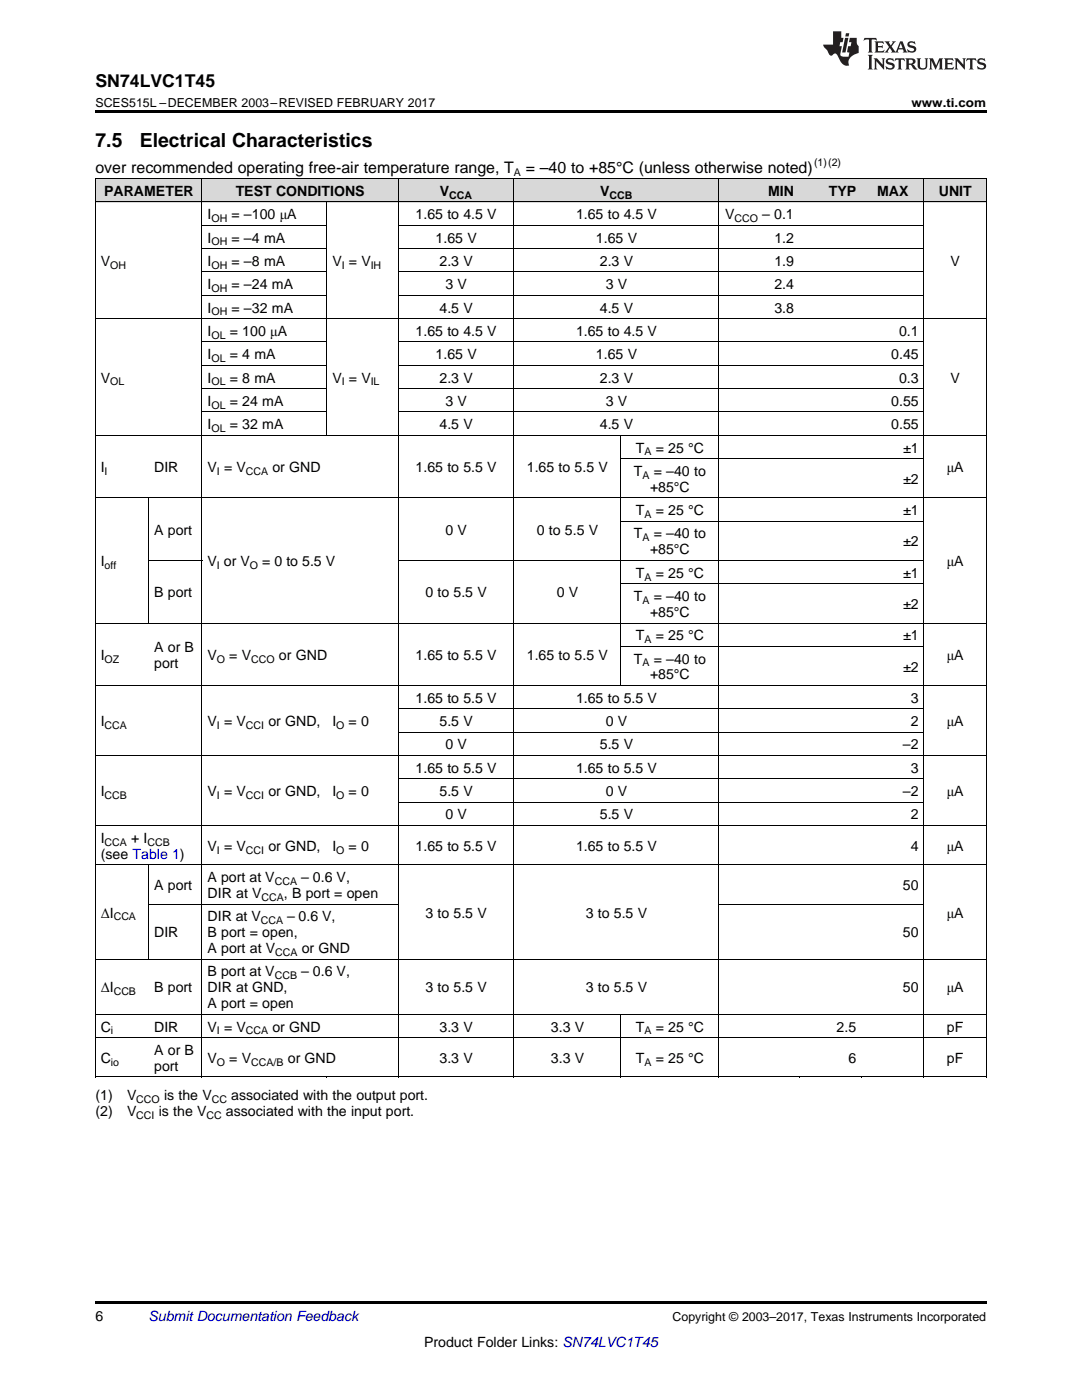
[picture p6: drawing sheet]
<svg xmlns="http://www.w3.org/2000/svg" width="216mm" height="279mm" viewBox="0 0 216 279" stroke-linecap="round" stroke-linejoin="round" font-family="sans-serif">
<g fill="#d8d8d8">
<path d="M19 35.7h10.7v4.7h-10.7z"/>
<path d="M29.7 35.7h10.7v4.7h-10.7z"/>
<path d="M40.4 35.7h24.9v4.7h-24.9z"/>
<path d="M65.3 35.7h14.2v4.7h-14.2z"/>
<path d="M79.5 35.7h23.1v4.7h-23.1z"/>
<path d="M102.6 35.7h21.3v4.7h-21.3z"/>
<path d="M123.9 35.7h19.6v4.7h-19.6z"/>
<path d="M143.5 35.7h16v4.7h-16z"/>
<path d="M159.5 35.7h12.4v4.7h-12.4z"/>
<path d="M171.9 35.7h12.5v4.7h-12.5z"/>
<path d="M184.4 35.7h12.4v4.7h-12.4z"/>
</g>
<g fill="#000">
<path d="M19 22h177.8v.5h-177.8zM19 214.9l.2 .1zM40.3 214.9l.1 .1zM65.2 214.9l.1 .1zM79.4 214.9l.1 .1zM102.5 214.9l.1 .1zM123.8 214.9l.1 .1zM143.4 214.9l.1 .1zM159.4 214.9l.1 .1zM171.8 214.9l.1 .1zM184.3 214.9l.1 .1zM196.7 214.9l.1 .1z"/>
<path d="M19 259.7h177.8v.5h-177.8z"/>
</g>
<g fill="none" stroke="#000" stroke-width=".2">
<path d="M19 35.6l177.8 .1v179.3M19.1 35.7v179.3M40.3 35.7v179.3M79.4 35.7v179.3M102.5 35.7v179.3M143.5 35.7v179.3M184.3 35.7v179.3M19 40.3h177.8M40.4 58.9h24.8M40.4 54.3h24.8M40.4 49.6h24.8M40.4 45h24.8"/>
<path d="M65.2 40.3v46.6M79.5 58.9h104.9M79.5 54.3h104.9M79.5 49.6h104.9M79.5 45h104.9M19 63.6h177.8M40.4 77.6h24.8M40.4 72.9h24.8M40.4 68.2h24.8M79.5 77.6h104.9M79.5 72.9h104.9M79.5 68.2h104.9"/>
<path d="M19 99.4h177.8M19 86.9h177.8M29.7 99.4v25M40.4 82.2h24.8M79.5 82.2h104.9M123.9 86.9v50M123.9 91.5h60.5M29.7 111.8h10.7M79.5 111.8h104.9M123.9 116.5h60.5M123.9 104h60.5M19 136.8h177.8"/>
<path d="M19 124.3h177.8M123.9 129h60.5M19 150.8h177.8M79.5 155.5h104.9M79.5 146.1h104.9M79.5 141.5h104.9M19 172.6h177.8M19 164.8h177.8M29.7 172.6v18.9M79.5 160.1h104.9M19 191.4h177.8M29.7 180.4h49.7"/>
<path d="M143.5 180.4h40.9M19 214.9h177.8M19 207.1h177.8M19 202.4h177.8M123.9 202.5v12.5"/>
</g>
<g fill="#231f20">
<path d="M172.5 7.6l-.1 .5 .4-.2h.6v.1v2.1l-.2 .4h.9l-.2-.4v-2.1l.1-.1h.5l.5 .2-.2-.5zM174.5 8.3l.2 .3v1.5l-.2 .4h1.8l.2-.6a1.04 1.04 0 0 1-1.3 .2v-.7h.6l.3 .2v-.6l-.3 .2h-.6v-.6l.8-.1 .4 .3-.2-.5zM176.5 8.3l.9 1.1-.9 1.1h.8l-.2-.2 .4-.7 .5 .7-.2 .2h1.5l-.2-.2 .2-.4h.9l.1 .4-.2 .2h1l-.3-.3-.7-1.9h-.5l-.9 2-.8-1 .9-1h-.8l.1 .3-.4 .5-.3-.6 .1-.2zM179.7 8.6l.4 1h-.7zM181.3 8.4a.63 .63 0 0 0-.2 .7 .63 .63 0 0 0 .6 .4l.6 .2 .1 .2a.75 .75 0 0 1-.7 .4 .75 .75 0 0 1-.6-.5l.1 .7 .1-.1a1.11 1.11 0 0 0 1.5-.6 1.13 1.13 0 0 0-1.2-.8l-.1-.4a1.04 1.04 0 0 1 1.2 .2l-.2-.5-.2 .1-.4-.2zM173.2 10.9l.2 .4v2.2l-.2 .4h1l-.3-.4v-2.2l.3-.4zM174.3 11.6l.3 .4v1.5l-.3 .4h.8l-.2-.4v-1.3l1.5 1.7v-1.9l.2-.4h-.7l.2 .4v.9l-1.1-1.3zM177 11.8a.62 .62 0 0 0-.2 .7 .62 .62 0 0 0 .6 .4l.6 .1 .1 .3a.76 .76 0 0 1-.7 .3 .76 .76 0 0 1-.7-.4l.2 .7 .1-.1a1.11 1.11 0 0 0 1.5-.6 1.13 1.13 0 0 0-1.2-.8l-.1-.4a1.04 1.04 0 0 1 1.2 .2l-.2-.6-.2 .1-.5-.1zM178.7 11.6l-.2 .6a.61 .61 0 0 1 .8-.3v1.6l-.2 .4h.9l-.2-.4v-1.6a.63 .63 0 0 1 .7 .3l-.1-.6zM180.6 11.6l.3 .4v1.5l-.3 .4h1l-.2-.2-.1-.8 .6 .2a.76 .76 0 0 0 1.2 .7l-1-1a.58 .58 0 0 0 .6-.5 .58 .58 0 0 0-.5-.6zM181.4 11.9h.1a.45 .45 0 0 1 .5 .1 .45 .45 0 0 1 .1 .5l-.8 .2zM182.9 11.6l.2 .2a2.17 2.17 0 0 0 .3 1.9 .99 .99 0 0 0 1.6-.6v-1.1l.2-.4h-.7l.2 .2a1.92 1.92 0 0 1-.2 1.8 .6 .6 0 0 1-.9-.5v-1.1l.2-.4zM185.4 11.6l.2 .4v1.5l-.2 .4h.7l-.2-.4v-1.4l.8 1.8 .8-1.8v1.4l-.2 .4h.9l-.2-.4v-1.5l.2-.4h-.8l-.6 1.5-.6-1.5zM188.4 11.6l.2 .4v1.5l-.2 .4h1.8l.1-.6a1.04 1.04 0 0 1-1.2 .1v-.6h.5l.4 .2v-.6l-.4 .2h-.5v-.7h.8l.3 .3-.1-.6zM190.5 11.6l.2 .4v1.5l-.2 .4h.7l-.2-.4v-1.3l1.5 1.7v-1.9l.2-.4h-.7l.2 .4v.9l-1.1-1.3zM192.9 11.6l-.1 .6a.61 .61 0 0 1 .7-.3l.1 1.6-.3 .4h1l-.3-.4 .1-1.6a.63 .63 0 0 1 .7 .3l-.1-.6zM195.2 11.8a.62 .62 0 0 0-.2 .7 .62 .62 0 0 0 .6 .4l.6 .1 .1 .3a.76 .76 0 0 1-.7 .3 .76 .76 0 0 1-.6-.4l.1 .7 .1-.1a1.11 1.11 0 0 0 1.6-.6 1.13 1.13 0 0 0-1.3-.8l-.1-.4a1.04 1.04 0 0 1 1.2 .2l-.1-.6-.2 .1-.5-.1z"/>
<path d="M166.2 6.3v2.6h-1.9v.4l.8 .9a.91 .91 0 0 0 1 .8 .56 .56 0 0 1 .5-.3 .56 .56 0 0 1 .5 .3l.4 .8a1.53 1.53 0 0 0 1.9 1.2 1.54 1.54 0 0 1 1-2.1l.9-.3v-1.4a1.52 1.52 0 0 1-.4-1.6h-1.3l-.2 .8h.5l-.2 .8h-.5l-.1 1v.2l.4 .1-.2 .8a1.93 1.93 0 0 1-1.6-.3l.3-1.8h-.5l.2-.8h.4l.2-.8h-.4v-1.3zM168.6 7.6l-.6 2.9h.7l.6-2.9zM168.8 6.6l-.1 .7h.6l.2-.7z"/>
</g>
<g font-size="3.9">
<text x="19" y="29.3">7.5</text>
<text x="27.9" y="29.3">Electrical Characteristics</text>
</g>
<text font-size="3.5" x="19" y="17.3">SN74LVC1T45</text>
<g font-size="3.2">
<text x="19" y="34.4">over recommended operating free-air temperature range, T</text>
<text x="104.9" y="34.4">= –40 to +85°C (unless otherwise noted)</text>
</g>
<g font-size="2.8">
<text x="20.8" y="39.1">PARAMETER</text>
<text x="47" y="39.1">TEST CONDITIONS</text>
<text x="87.8" y="39.1">V</text>
<text x="119.8" y="39.1">V</text>
<text x="153.2" y="39.1">MIN</text>
<text x="165.4" y="39.1">TYP</text>
<text x="175" y="39.1">MAX</text>
<text x="187.3" y="39.1">UNIT</text>
<text x="41.4" y="43.7">I</text>
<text x="46.2" y="43.7">= –100 μA</text>
<text x="82.9" y="43.7">1.65 to 4.5 V</text>
<text x="114.9" y="43.7">1.65 to 4.5 V</text>
<text x="144.7" y="43.7">V</text>
<text x="152.1" y="43.7">– 0.1</text>
<text x="20.1" y="53.1">V</text>
<text x="41.4" y="48.4">I</text>
<text x="41.4" y="53.1">I</text>
<text x="46.2" y="48.4">= –4 mA</text>
<text x="46.2" y="53.1">= –8 mA</text>
<text x="66.3" y="53.1">V = V</text>
<text x="86.9" y="48.4">1.65 V</text>
<text x="87.7" y="53.1">2.3 V</text>
<text x="118.9" y="48.4">1.65 V</text>
<text x="119.7" y="53.1">2.3 V</text>
<text x="154.5" y="48.4">1.2</text>
<text x="154.5" y="53.1">1.9</text>
<text x="189.7" y="53.1">V</text>
<text x="41.4" y="57.7">I</text>
<text x="46.2" y="57.7">= –24 mA</text>
<text x="88.9" y="57.7">3 V</text>
<text x="120.9" y="57.7">3 V</text>
<text x="154.5" y="57.7">2.4</text>
<text x="41.4" y="62.4">I</text>
<text x="46.2" y="62.4">= –32 mA</text>
<text x="87.7" y="62.4">4.5 V</text>
<text x="119.7" y="62.4">4.5 V</text>
<text x="154.5" y="62.4">3.8</text>
<text x="41.4" y="67">I</text>
<text x="41.4" y="71.7">I</text>
<text x="45.9" y="67">= 100 μA</text>
<text x="45.9" y="71.7">= 4 mA</text>
<text x="82.9" y="67">1.65 to 4.5 V</text>
<text x="86.9" y="71.7">1.65 V</text>
<text x="114.9" y="67">1.65 to 4.5 V</text>
<text x="118.9" y="71.7">1.65 V</text>
<text x="177.8" y="71.7">0.45</text>
<text x="179.4" y="67">0.1</text>
<text x="20.1" y="76.3">V</text>
<text x="41.4" y="76.3">I</text>
<text x="45.9" y="76.3">= 8 mA</text>
<text x="66.3" y="76.3">V = V</text>
<text x="87.7" y="76.3">2.3 V</text>
<text x="119.7" y="76.3">2.3 V</text>
<text x="179.4" y="76.3">0.3</text>
<text x="189.7" y="76.3">V</text>
<text x="41.4" y="81">I</text>
<text x="45.9" y="81">= 24 mA</text>
<text x="88.9" y="81">3 V</text>
<text x="120.9" y="81">3 V</text>
<text x="177.8" y="81">0.55</text>
<text x="41.4" y="85.7">I</text>
<text x="45.9" y="85.7">= 32 mA</text>
<text x="87.7" y="85.7">4.5 V</text>
<text x="119.7" y="85.7">4.5 V</text>
<text x="177.8" y="85.7">0.55</text>
<text x="20.1" y="94.2">I</text>
<text x="30.8" y="94.2">DIR</text>
<text x="41.4" y="94.2">V = V</text>
<text x="54.4" y="94.2">or GND</text>
<text x="82.9" y="94.2">1.65 to 5.5 V</text>
<text x="105.1" y="94.2">1.65 to 5.5 V</text>
<text x="126.5" y="95">T</text>
<text x="126.9" y="90.3">T</text>
<text x="130.5" y="95">= –40 to</text>
<text x="130.8" y="90.3">= 25 °C</text>
<text x="180.2" y="90.3">±1</text>
<text x="188.9" y="94.2">μA</text>
<text x="129.7" y="98.1">+85°C</text>
<text x="180.2" y="96.6">±2</text>
<text x="30.8" y="106.7">A port</text>
<text x="88.9" y="106.7">0 V</text>
<text x="107.1" y="106.7">0 to 5.5 V</text>
<text x="126.5" y="107.5">T</text>
<text x="126.9" y="102.8">T</text>
<text x="130.5" y="107.5">= –40 to</text>
<text x="130.8" y="102.8">= 25 °C</text>
<text x="180.2" y="102.8">±1</text>
<text x="20.1" y="113">I</text>
<text x="41.4" y="113">V or V</text>
<text x="52.3" y="113">= 0 to 5.5 V</text>
<text x="129.7" y="110.6">+85°C</text>
<text x="180.2" y="109">±2</text>
<text x="188.9" y="113">μA</text>
<text x="30.8" y="119.2">B port</text>
<text x="84.9" y="119.2">0 to 5.5 V</text>
<text x="111.1" y="119.2">0 V</text>
<text x="126.5" y="119.9">T</text>
<text x="126.9" y="115.3">T</text>
<text x="130.5" y="119.9">= –40 to</text>
<text x="130.8" y="115.3">= 25 °C</text>
<text x="180.2" y="115.3">±1</text>
<text x="129.7" y="123.1">+85°C</text>
<text x="180.2" y="121.5">±2</text>
<text x="20.1" y="131.7">I</text>
<text x="30.8" y="130.1">A or B</text>
<text x="41.4" y="131.7">V</text>
<text x="45.8" y="131.7">= V</text>
<text x="55.7" y="131.7">or GND</text>
<text x="82.9" y="131.7">1.65 to 5.5 V</text>
<text x="105.1" y="131.7">1.65 to 5.5 V</text>
<text x="126.9" y="127.8">T</text>
<text x="130.8" y="127.8">= 25 °C</text>
<text x="180.2" y="127.8">±1</text>
<text x="188.9" y="131.7">μA</text>
<text x="30.8" y="133.3">port</text>
<text x="126.5" y="132.4">T</text>
<text x="129.7" y="135.6">+85°C</text>
<text x="130.5" y="132.4">= –40 to</text>
<text x="180.2" y="134">±2</text>
<text x="82.9" y="140.3">1.65 to 5.5 V</text>
<text x="114.9" y="140.3">1.65 to 5.5 V</text>
<text x="181.8" y="140.3">3</text>
<text x="20.1" y="144.9">I</text>
<text x="41.4" y="144.9">V = V</text>
<text x="53.6" y="144.9">or GND,</text>
<text x="66.3" y="144.9">I</text>
<text x="69.6" y="144.9">= 0</text>
<text x="87.7" y="144.9">5.5 V</text>
<text x="88.9" y="149.6">0 V</text>
<text x="119.7" y="149.6">5.5 V</text>
<text x="120.9" y="144.9">0 V</text>
<text x="180.2" y="149.6">–2</text>
<text x="181.8" y="144.9">2</text>
<text x="188.9" y="144.9">μA</text>
<text x="82.9" y="154.2">1.65 to 5.5 V</text>
<text x="114.9" y="154.2">1.65 to 5.5 V</text>
<text x="181.8" y="154.2">3</text>
<text x="20.1" y="158.9">I</text>
<text x="41.4" y="158.9">V = V</text>
<text x="53.6" y="158.9">or GND,</text>
<text x="66.3" y="158.9">I</text>
<text x="69.6" y="158.9">= 0</text>
<text x="87.7" y="158.9">5.5 V</text>
<text x="120.9" y="158.9">0 V</text>
<text x="180.2" y="158.9">–2</text>
<text x="188.9" y="158.9">μA</text>
<text x="88.9" y="163.5">0 V</text>
<text x="119.7" y="163.5">5.5 V</text>
<text x="181.8" y="163.5">2</text>
<text x="20.1" y="168.2">I</text>
<text x="20.1" y="171.4">(see Table 1)</text>
<text x="26.2" y="168.2">+ I</text>
<text x="41.4" y="169.8">V = V</text>
<text x="53.6" y="169.8">or GND,</text>
<text x="66.3" y="169.8">I</text>
<text x="69.6" y="169.8">= 0</text>
<text x="82.9" y="169.8">1.65 to 5.5 V</text>
<text x="114.9" y="169.8">1.65 to 5.5 V</text>
<text x="181.8" y="169.8">4</text>
<text x="188.9" y="169.8">μA</text>
<text x="30.8" y="177.6">A port</text>
<text x="41.4" y="176">A port at V</text>
<text x="41.4" y="179.2">DIR at V</text>
<text x="56.6" y="179.2">, B port = open</text>
<text x="60.1" y="176">– 0.6 V,</text>
<text x="180.2" y="177.6">50</text>
<text x="20.1" y="183.1">ΔI</text>
<text x="41.4" y="183.9">DIR at V</text>
<text x="57.3" y="183.9">– 0.6 V,</text>
<text x="84.9" y="183.1">3 to 5.5 V</text>
<text x="116.9" y="183.1">3 to 5.5 V</text>
<text x="188.9" y="183.1">μA</text>
<text x="30.8" y="187">DIR</text>
<text x="41.4" y="187">B port = open,</text>
<text x="41.4" y="190.2">A port at V</text>
<text x="60.2" y="190.2">or GND</text>
<text x="180.2" y="187">50</text>
<text x="41.4" y="194.9">B port at V</text>
<text x="60.1" y="194.9">– 0.6 V,</text>
<text x="20.1" y="198">ΔI</text>
<text x="30.8" y="198">B port</text>
<text x="41.4" y="198">DIR at GND,</text>
<text x="41.4" y="201.2">A port = open</text>
<text x="84.9" y="198">3 to 5.5 V</text>
<text x="116.9" y="198">3 to 5.5 V</text>
<text x="180.2" y="198">50</text>
<text x="188.9" y="198">μA</text>
<text x="20.1" y="205.9">C</text>
<text x="30.8" y="205.9">DIR</text>
<text x="41.4" y="205.9">V = V</text>
<text x="54.4" y="205.9">or GND</text>
<text x="87.7" y="205.9">3.3 V</text>
<text x="109.9" y="205.9">3.3 V</text>
<text x="126.9" y="205.9">T</text>
<text x="130.8" y="205.9">= 25 °C</text>
<text x="166.9" y="205.9">2.5</text>
<text x="188.9" y="205.9">pF</text>
<text x="20.1" y="212.1">C</text>
<text x="30.8" y="210.5">A or B</text>
<text x="30.8" y="213.7">port</text>
<text x="41.4" y="212.1">V</text>
<text x="45.8" y="212.1">= V</text>
<text x="57.4" y="212.1">or GND</text>
<text x="87.7" y="212.1">3.3 V</text>
<text x="109.9" y="212.1">3.3 V</text>
<text x="126.9" y="212.1">T</text>
<text x="130.8" y="212.1">= 25 °C</text>
<text x="169.3" y="212.1">6</text>
<text x="188.9" y="212.1">pF</text>
<text x="19" y="219.6">(1)</text>
<text x="25.4" y="219.6">V</text>
<text x="32.7" y="219.6">is the V</text>
<text x="46.1" y="219.6">associated with the output port.</text>
<text x="19" y="222.7">(2)</text>
<text x="25.4" y="222.7">V</text>
<text x="31.7" y="222.7">is the V</text>
<text x="45.1" y="222.7">associated with the input port.</text>
<text x="19" y="263.6">6</text>
<text x="84.6" y="268.9">Product Folder Links: SN74LVC1T45</text>
</g>
<text font-size="2.8" fill="#0000c8" x="29.6" y="263.6">Submit Documentation Feedback</text>
<g font-size="2.5">
<text x="19" y="21.4">SCES515L –DECEMBER 2003–REVISED FEBRUARY 2017</text>
<text x="181.9" y="21.4">www.ti.com</text>
<text x="134.2" y="263.6">Copyright © 2003–2017, Texas Instruments Incorporated</text>
</g>
<g font-size="2.1">
<text x="102.6" y="35.1">A</text>
<text x="162.4" y="33.2">(1)(2)</text>
<text x="89.6" y="39.7">CCA</text>
<text x="121.6" y="39.7">CCB</text>
<text x="42.2" y="44.3">OH</text>
<text x="146.5" y="44.3">CCO</text>
<text x="22" y="53.6">OH</text>
<text x="42.2" y="49">OH</text>
<text x="42.2" y="53.6">OH</text>
<text x="68.2" y="53.6">I</text>
<text x="74" y="53.6">IH</text>
<text x="42.2" y="58.3">OH</text>
<text x="42.2" y="62.9">OH</text>
<text x="42.2" y="67.6">OL</text>
<text x="22" y="76.9">OL</text>
<text x="42.2" y="72.2">OL</text>
<text x="42.2" y="76.9">OL</text>
<text x="68.2" y="76.9">I</text>
<text x="74" y="76.9">IL</text>
<text x="42.2" y="81.6">OL</text>
<text x="42.2" y="86.2">OL</text>
<text x="20.9" y="94.8">I</text>
<text x="43.3" y="94.8">I</text>
<text x="49.1" y="94.8">CCA</text>
<text x="128.2" y="95.5">A</text>
<text x="128.6" y="90.9">A</text>
<text x="128.6" y="103.4">A</text>
<text x="20.9" y="113.5">off</text>
<text x="43.3" y="113.5">I</text>
<text x="49.8" y="113.5">O</text>
<text x="128.2" y="108">A</text>
<text x="128.6" y="115.9">A</text>
<text x="128.2" y="120.5">A</text>
<text x="128.6" y="128.3">A</text>
<text x="20.9" y="132.3">OZ</text>
<text x="43.3" y="132.3">O</text>
<text x="50.1" y="132.3">CCO</text>
<text x="128.2" y="133">A</text>
<text x="20.9" y="145.5">CCA</text>
<text x="43.3" y="145.5">I</text>
<text x="49.1" y="145.5">CCI</text>
<text x="67.1" y="145.5">O</text>
<text x="20.9" y="159.5">CCB</text>
<text x="43.3" y="159.5">I</text>
<text x="49.1" y="159.5">CCI</text>
<text x="67.1" y="159.5">O</text>
<text x="20.9" y="168.8">CCA</text>
<text x="29.4" y="168.8">CCB</text>
<text x="43.3" y="170.4">I</text>
<text x="49.1" y="170.4">CCI</text>
<text x="67.1" y="170.4">O</text>
<text x="52.2" y="179.8">CCA</text>
<text x="54.8" y="176.6">CCA</text>
<text x="22.7" y="183.7">CCA</text>
<text x="52" y="184.4">CCA</text>
<text x="54.9" y="190.8">CCA</text>
<text x="54.8" y="195.4">CCB</text>
<text x="22.7" y="198.6">CCB</text>
<text x="22.1" y="206.4">i</text>
<text x="43.3" y="206.4">I</text>
<text x="49.1" y="206.4">CCA</text>
<text x="128.6" y="206.4">A</text>
<text x="22.1" y="212.7">io</text>
<text x="43.3" y="212.7">O</text>
<text x="50.1" y="212.7">CCA/B</text>
<text x="128.6" y="212.7">A</text>
<text x="27.2" y="220.1">CCO</text>
<text x="42.3" y="220.1">CC</text>
<text x="27.2" y="223.3">CCI</text>
<text x="41.2" y="223.3">CC</text>
</g>
</svg>
